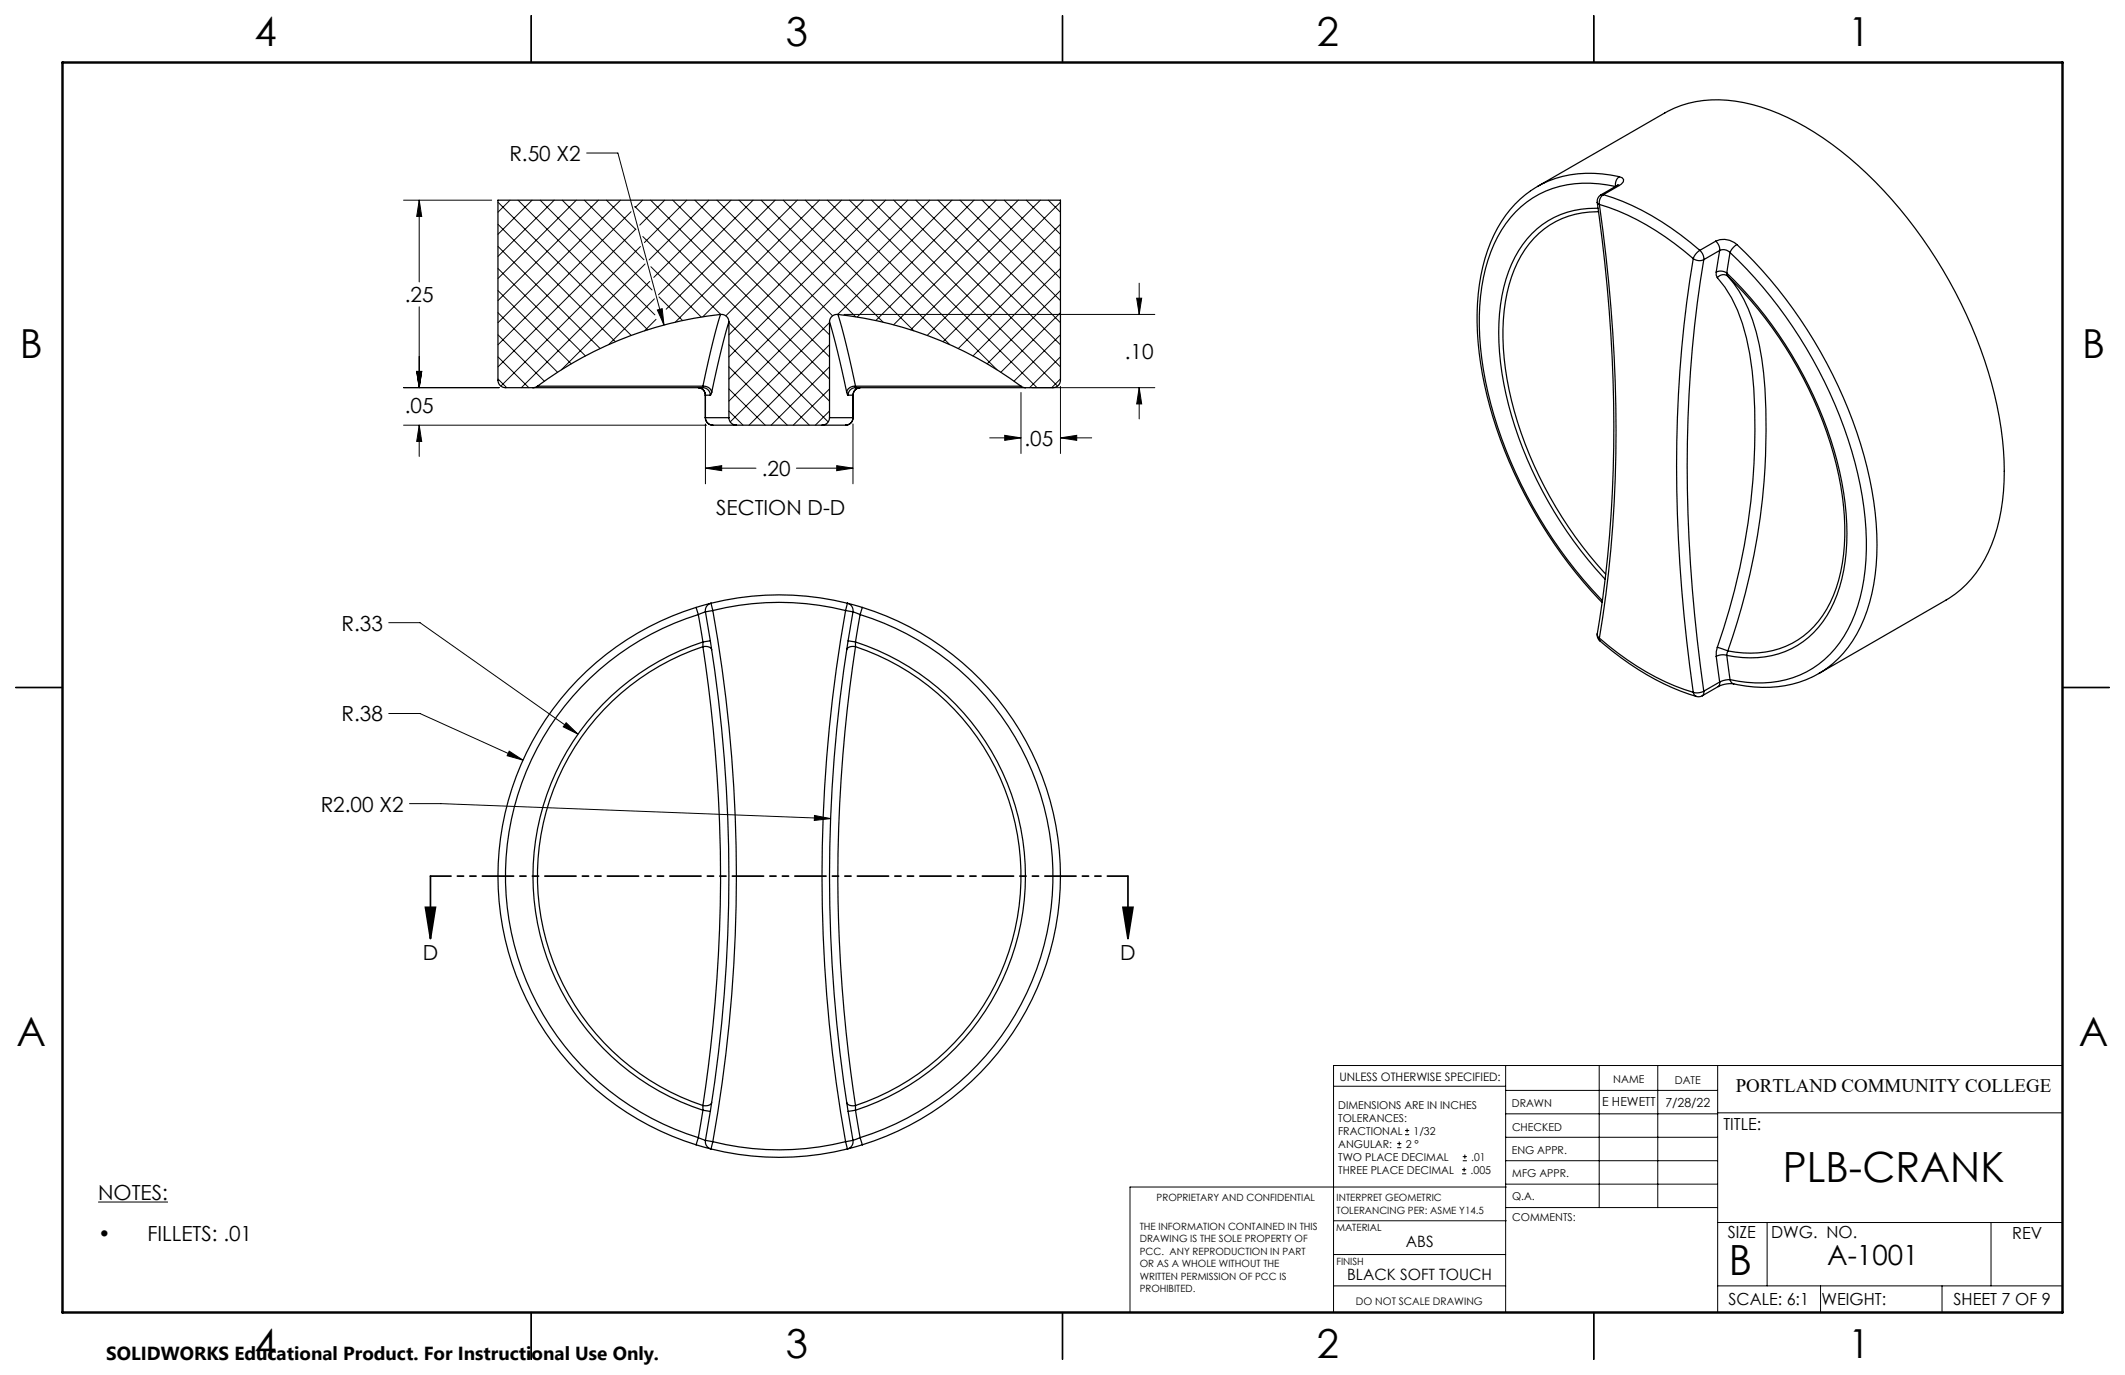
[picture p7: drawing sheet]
<svg xmlns="http://www.w3.org/2000/svg" width="432mm" height="279mm" viewBox="0 0 432 279" stroke-linecap="round" stroke-linejoin="round" font-family="sans-serif">
<g fill="none" stroke="#000" stroke-width=".2">
<path d="M119.2 31.1h6.4l9.3 34.9M82 40.7h17.9M85.2 40.7l.5 3.3h-1zM85.2 40.7v16.6M101.2 59l14.9 14.9M101.2 54.6l17.8 17.7M101.2 50.1l20.7 20.7M101.2 45.6l23.8 23.8M101.2 41.1l27.1 27.1M103.6 40.7l-2.4 2.4M105.3 40.7l26.3 26.3M108.1 40.7l-6.9 6.9"/>
<path d="M109.8 40.7l23.3 23.3M112.6 40.7l-11.4 11.4M114.3 40.7l18.2 18.2M117.1 40.7l-15.9 15.9M118.7 40.7l12.2 12.1M121.6 40.7l-20.4 20.4M123.2 40.7l6 6M126.1 40.7l-24.9 24.9M128.2 43l-27 27.1M129 41.9l39.6 39.6M129.2 46.6l-28 28M130.1 50.1l-28.3 28.4"/>
<path d="M130.6 40.7l-1.6 1.5M130.6 48.1l15.8 15.8M131.1 53.6l-25.2 25.2M132 57.2l-17.9 18M132.2 40.7l36.4 36.3M132.3 54.2l10.2 10.2M135.1 40.7l-5.1 5M136.7 40.7l31.9 31.8M139.6 40.7l-8.7 8.6M141.2 40.7l27.4 27.3M144 40.7l-12.1 12.1M145.7 40.7l23.5 23.5"/>
<path d="M148.5 40.7l-15.7 15.7M150.2 40.7l23.7 23.7M153 40.7l-19.2 19.2M154.7 40.7l24.8 24.8M157.5 40.7l-22.1 22.1M159.2 40.7l26.5 26.5M162 40.7l-24.8 24.8M163.6 40.7l29.4 29.3M166.5 40.7l-23.7 23.7M168.1 40.7l34.5 34.5M171 40.7l-23.5 23.5M172.6 40.7l38.1 38.1"/>
<path d="M175.5 40.7l-27.4 27.3M177.1 40.7l37.8 37.8M180 40.7l-31.9 31.8M181.6 40.7l33.9 33.9M184.5 40.7l-36.4 36.3M186.1 40.7l29.4 29.4M188.9 40.7l-40.8 40.8M190.6 40.7l24.9 24.9M193.4 40.7l-23.2 23.2M195.1 40.7l20.4 20.4M197.9 40.7l-23.7 23.7M199.6 40.7l15.9 15.9"/>
<path d="M202.4 40.7l-24.4 24.4M204.1 40.7l11.4 11.4M206.9 40.7l-25.3 25.3M208.5 40.7l7 6.9M211.4 40.7l-26.3 26.3M213 40.7l2.5 2.4M215.5 41.1l-27.1 27.1M215.5 45.6l-23.9 23.8M215.5 50.1l-20.8 20.7M215.5 54.6l-17.8 17.7M215.5 59l-14.9 14.9M231.5 57.5v6.4"/>
<path d="M82 78.8h19.4M84.7 75.5h1l-.5 3.3zM85.2 62.3v16.5M101.2 77l1.8 1.8M101.2 72.5l6.2 6.3M101.2 68l9.4 9.5M101.2 63.5l12.1 12.1M133 60.7l-9.3 9.3M133.3 64.9l-2.3 2.3M133.6 63l1-.3 .3 3.3zM133.9 60.3l4.8 4.8M135.1 66h.1"/>
<path d="M148.1 79l7.4 7.4M148.1 74.5l11.9 11.9M148.1 70l16.4 16.4M148.1 65.6l20.2 20.1M168.6 65.6l-20.2 20.1M168.6 70l-16.4 16.4M168.6 74.5l-11.9 11.9M168.6 79l-7.4 7.4M171.5 63.9h63.2M207.5 79.7v12.4M209.6 78.8h25.1M215.5 78.5v13.6"/>
<path d="M215.5 63.5l-12.1 12.1M215.5 68l-9.4 9.5M215.5 72.5l-6.3 6.3M215.5 77l-1.8 1.8M231 60.6h1l-.5 3.3zM231.5 78.8l.5 3.3h-1zM231.5 78.8v6.3M82 86.4h61.6M85.2 86.4l.5 3.3h-1zM85.2 86.4v6.3M143.3 95.1l3.3-.5v1zM143.3 86.1v12.2"/>
<path d="M143.3 95.1h10.3M148.1 83.5l2.9 2.9M161.8 95.1h11.5M168.6 83.5l-2.9 2.9M170 94.6l3.3 .5-3.3 .5zM173.3 86.1v12.2M201.1 89h6.4M204.2 88.5l3.3 .5-3.3 .5zM215.5 89l3.3-.5v1zM215.5 89h6.3M79 126.5h6.3l32.1 22.7M79 145h6.3l21 9.5"/>
<path d="M103.5 152.6l2.8 1.9-3.2-.9zM115 146.9l2.4 2.3-2.9-1.5zM83.2 163.3h6.4l79.2 3M165.5 165.7l3.3 .6-3.3 .4zM305.9 216.5v50.2M325 216.5v28.9M336.9 216.5v28.9M349 216.5v50.2M419.1 216.5h-148.1v50.2M271 220.7h34.9M283.9 233.2h.8M283.9 232.4h.8"/>
<path d="M284.3 232v.8M285.5 230.6h.8M285.5 229.7h.8M285.9 229.3v.8M297.1 238.5h.8M297.1 237.7h.8M297.2 235.9h.9M297.2 235h.9M297.5 237.3v.8M297.7 234.6v.8M305.9 235.9h43.1M305.9 231.1h43.1"/>
<path d="M305.9 226.3h43.1M305.9 221.6h43.1M349 226.1h70.1M19.9 244.3h14.2M271 254.9h34.9M271 248.1h35.1M305.9 240.6h43.1M306.1 245.4h42.9M306.1 241.2h-76.5v25.5M349 248.4h70.1M359.1 248.4v12.9M404.6 248.4v12.9"/>
<path d="M271 261.3h34.9M349 261.3h70.1M369.9 261.3v5.4M394.6 261.3v5.4"/>
</g>
<path d="M87.5 178v12.7M229.2 178v12.7M86.5 184.4h2l-1 6.3zM228.2 184.4h2l-1 6.3z" fill="none" stroke="#000" stroke-width=".35"/>
<path d="M229.2 178h-141.7" fill="none" stroke="#000" stroke-width=".35" stroke-dasharray="6.3 1.3 1.3 1.3 1.3 1.3" stroke-dashoffset="2.2"/>
<g fill="none" stroke="#000" stroke-width=".25">
<path d="M107.9 3.2v9.5M215.9 3.2v9.5M323.8 3.2v9.5M311 38.8a25.3 25.3 0 0 0-9.7 15.4 58.1 58.1 0 0 0 1.4 28.5 95 95 0 0 0 22.8 39.7M312.4 37.9l25.9-14.9a23.2 23.2 0 0 1 17.8-1.7 53.4 53.4 0 0 1 21.5 12.4 93.8 93.8 0 0 1 29 53.4 46.5 46.5 0 0 1-1.9 23.6 21.9 21.9 0 0 1-9.3 11.2l-25.8 15M325.3 39.6a1.52 1.52 0 0 0-.7 1.5M325.8 39.6a53.5 53.5 0 0 1 19.6 11.3M325.8 39.6a1.98 1.98 0 0 0-.8 1.9M325.8 39.6h-.5M328.5 37.7l-3.2 1.9M328.8 37.5l-.3 .2M329 37.7h-.5"/>
<path d="M329 37.7l-3.2 1.9M329.1 35.9l.5 .2 .3 .4v.4l-.9 .8M329.1 35.9a22.3 22.3 0 0 0-18.1 2.9M329.1 35.9a1.91 1.91 0 0 0-.8 2 21.3 21.3 0 0 0-19.2 4.1 26.2 26.2 0 0 0-8 16.3 64.4 64.4 0 0 0 4 30.8 94 94 0 0 0 20.5 32.9M324.6 41.1a293.9 293.9 0 0 1 1.1 80.5l-1.1 7.2M324.6 41.1l.4 .4M324.7 42.3a17.8 17.8 0 0 0-17.6 11.4 40.2 40.2 0 0 0-1.9 22.1 82.4 82.4 0 0 0 21 41.9M324.8 43a17.6 17.6 0 0 0-17.1 11.7 41 41 0 0 0-1.5 22.4 81.4 81.4 0 0 0 20.1 39.6M325 41.5a52.1 52.1 0 0 1 19.1 11.1M325 41.5a296.5 296.5 0 0 1 1.3 79.2l-1.3 9M344.1 52.6a2.07 2.07 0 0 0 2.1 .2M344.1 52.6a279.5 279.5 0 0 0-1.4 77.6l1.4 10.5"/>
<path d="M345.4 50.9a3.2 3.2 0 0 0-1.3 1.7M345.4 50.9a2.3 2.3 0 0 1 .8 1.9M346.2 52.8a278.1 278.1 0 0 0-1.3 77.2l1.3 10.5M348.6 49a3.9 3.9 0 0 1 4.3 .7M348.6 49a2.3 2.3 0 0 1 .8 1.9M348.6 49l-3.2 1.9M348.7 55.3v.6l.3 .5M348.7 55.3a2.1 2.1 0 0 1 2.2 .2M349 56.4a30.2 30.2 0 0 1 6.5 15.5 121.5 121.5 0 0 1-.3 34.4 137.5 137.5 0 0 1-6.2 25.2M349.4 50.9l-.7 4.4M349.4 50.9a1.78 1.78 0 0 1 2.1 .4M349.4 50.9l-3.2 1.9"/>
<path d="M350.9 55.5a82.4 82.4 0 0 1 23.7 44.7 40.2 40.2 0 0 1-1.9 22.1 18.1 18.1 0 0 1-20.2 11.1l-1.6-.2M350.9 55.5l.2 .6M351.1 56.1a80.6 80.6 0 0 1 23.3 44.7 40 40 0 0 1-1.9 20.2 17.8 17.8 0 0 1-19.8 11.5l-1.6-.2M351.1 56.1a28.1 28.1 0 0 1 6.4 13.9 93.9 93.9 0 0 1 1.3 22.6 135.4 135.4 0 0 1-7.7 39.7M351.1 56.1a1.49 1.49 0 0 0-2.1 .3M351.5 51.3a91.8 91.8 0 0 1 26.9 49.5 46.7 46.7 0 0 1-1.5 24 20.5 20.5 0 0 1-14 13.3 24.3 24.3 0 0 1-11.4 0M351.5 51.3l-.6 4.2M352.9 49.7a93.9 93.9 0 0 1 27.8 52.2 46.4 46.4 0 0 1-1.9 23.9 21.3 21.3 0 0 1-10.7 11.8M352.9 49.7a3.4 3.4 0 0 0-1.4 1.6M108.3 78.8h-5.6a1.52 1.52 0 0 1-1.5-1.5v-36.6h114.3v36.6a1.52 1.52 0 0 1-1.5 1.5h-5.6M108.3 78.8h34.5M109.2 78.5l-.9 .3"/>
<path d="M109.2 78.5h33.6M141.9 78.8a1.48 1.48 0 0 1 1.4 1.5M141.9 78.8a1.46 1.46 0 0 1 1.4 1.5M142.8 78.5a1.62 1.62 0 0 1 1.8 1.2M142.8 78.5v.3M142.8 78.8a1.51 1.51 0 0 1 1.5 1.5M144.6 79.7l-.3 .6M146.4 63.9a1.52 1.52 0 0 1 1.7 1.5M146.4 63.9a76.2 76.2 0 0 0-37.2 14.6M146.4 63.9l-.2 .6a165.9 165.9 0 0 0-3.4 14M148.1 65.4l-1.5 5.6-2 8.7M148.1 65.4v19.5"/>
<path d="M168.6 65.4l1.6 6 1.8 8.3M168.6 65.4v19.5M170.2 63.9a76.2 76.2 0 0 1 37.3 14.6M170.2 63.9a1.52 1.52 0 0 0-1.6 1.5M170.2 63.9l1.8 6.4 1.8 8.2M172 79.7l.3 .6M173.8 78.8h34.6M173.8 78.8a1.51 1.51 0 0 0-1.5 1.5M173.8 78.5v.3M173.8 78.5h33.7M173.8 78.5a1.62 1.62 0 0 0-1.8 1.2M174.8 78.8a1.49 1.49 0 0 0-1.5 1.5"/>
<path d="M174.8 78.8a1.48 1.48 0 0 0-1.5 1.5M207.5 78.5l.9 .3M143.3 84.9a1.52 1.52 0 0 0 1.5 1.5M143.3 80.3v4.6M143.3 80.3h.1M143.3 84.9h.1M143.3 80.3h1M143.3 84.9h4.8M143.3 84.9a1.51 1.51 0 0 0 1.5 1.5M144.8 86.4h4.8M148.1 84.9a1.52 1.52 0 0 0 1.5 1.5M149.6 86.4h17.4"/>
<path d="M167 86.4h4.8M168.6 84.9a1.52 1.52 0 0 1-1.6 1.5M168.6 84.9h4.7M172.3 80.3h1M173.3 84.9a1.51 1.51 0 0 1-1.5 1.5M173.3 80.3v4.6M173.3 80.3h.1M173.3 84.9h.1M173.3 84.9a1.52 1.52 0 0 1-1.5 1.5M3.2 139.7h9.5M141.4 123.4l.5 1.5M141.4 123.4a57.2 57.2 0 0 0-40.2 54.6 57.2 57.2 0 0 0 40.2 54.6"/>
<path d="M141.9 124.9l.9 5.5M141.9 124.9a55.6 55.6 0 0 0-39.2 53.1 55.6 55.6 0 0 0 39.2 53.2M142.8 131.4a304.2 304.2 0 0 1 0 93.2M142.8 131.4a1.42 1.42 0 0 1 1.8 .6M142.8 131.4a49.1 49.1 0 0 0-33.6 46.6 49.1 49.1 0 0 0 33.6 46.6M142.8 130.4v1M142.8 130.4a50 50 0 0 0-34.5 47.6 50 50 0 0 0 34.5 47.6M143.3 124.3a304.8 304.8 0 0 1 0 107.4M143.3 124.3l-1.4 .6M144.3 130.2l-1.5 .2M144.5 122.6l.3 1.5M144.5 122.6a57.1 57.1 0 0 1 27.7 0"/>
<path d="M144.5 122.6a1.52 1.52 0 0 0-1.2 1.7M144.5 122.6l-3.1 .8M144.8 124.1a55.6 55.6 0 0 1 27 0M144.8 124.1l-1.5 .2M144.8 124.1a306.3 306.3 0 0 1 0 107.9M171.8 124.1a306.3 306.3 0 0 0 0 107.9M171.8 124.1l1.5 .2M172.2 122.6l-.4 1.5M172.2 122.6a1.52 1.52 0 0 1 1.1 1.7M172.2 122.6l3 .8M172.3 130.2l1.5 .2M173.3 124.3a304.8 304.8 0 0 0 0 107.4"/>
<path d="M173.3 124.3l1.5 .6M173.8 130.4v1M173.8 130.4a50 50 0 0 1 34.6 47.6 50 50 0 0 1-34.6 47.6M173.8 131.4a1.42 1.42 0 0 0-1.8 .6M173.8 131.4a304.2 304.2 0 0 0 0 93.2M173.8 131.4a49.1 49.1 0 0 1 33.7 46.6 49.1 49.1 0 0 1-33.7 46.6M174.8 124.9l-1 5.5M174.8 124.9a55.6 55.6 0 0 1 39.2 53.1 55.6 55.6 0 0 1-39.2 53.2M175.2 123.4l-.4 1.5M175.2 123.4a57.1 57.1 0 0 1 40.3 54.6 57.1 57.1 0 0 1-40.3 54.6M324.6 128.8a1.52 1.52 0 0 0 .5 1.4M324.6 128.8l.1 .5 .3 .4"/>
<path d="M325 129.7a52 52 0 0 0 19.1 11M325 129.7l.1 .5M325.1 130.2a53.7 53.7 0 0 0 19.6 11.3M348.7 133.4l.7 5.2M349 131.5l-.3 .9v1M349 131.5l2.1 .8M349.1 139.5l-3.2 1.9M349.4 138.6v.6l-.3 .3M349.4 138.6l-3.2 1.9M350.9 133.2l.6 4.9M350.9 133.2a2.8 2.8 0 0 0-2.2 .2M351.1 132.3l-.2 .9"/>
<path d="M351.5 138.1l-.8 .1-1.3 .4M351.5 138.1l.4 .7 .4 .2M352.3 139a5.4 5.4 0 0 0-3.2 .5M368.1 137.7a24.1 24.1 0 0 1-15.8 1.3M419.1 139.7h9.5M344.1 140.7l.2 .5 .4 .3M345.9 141.4l-.6 .2-.6-.1M346.2 140.5a2.87 2.87 0 0 1-2.1 .2M346.2 140.5l-.1 .6-.2 .3M141.4 232.6l3.1 .9M141.9 231.2l-.5 1.4M141.9 231.2l1.4 .5"/>
<path d="M142.8 224.6v1M142.8 225.6l1.5 .2M142.8 225.6l-.9 5.6M143.3 231.7l1.5 .3M143.3 231.7a1.52 1.52 0 0 0 1.2 1.8M144.5 233.5a57.2 57.2 0 0 0 27.7 0M144.6 224a1.42 1.42 0 0 1-1.8 .6M144.8 232l-.3 1.5M144.8 232a55.6 55.6 0 0 0 27 0M171.8 232l.4 1.5M172 224a1.42 1.42 0 0 0 1.8 .6M173.3 231.7l-1.5 .3"/>
<path d="M173.3 231.7a1.52 1.52 0 0 1-1.1 1.8M173.8 225.6l-1.5 .2M173.8 225.6l1 5.6M173.8 224.6v1M174.8 231.2l-1.5 .5M174.8 231.2l.4 1.4M175.2 232.6l-3 .9M107.9 266.7v9.5M215.9 266.7v9.5M323.8 266.7v9.5"/>
</g>
<path d="M12.7 12.7h406.4v254h-406.4z" fill="none" stroke="#000" stroke-width=".5"/>
<g fill="#000">
<path d="M165.5 165.7v1l3.3-.4zM103.5 152.6l-.4 1 3.2 .9zM115 146.9l-.5 .8 2.9 1.5zM85.2 40.7l.5 3.3h-1zM84.7 75.5h1l-.5 3.3zM85.2 86.4l.5 3.3h-1zM84.7 75.5h1l-.5 3.3zM133.6 63l1.3 3-.3-3.3zM231 60.6h1l-.5 3.3zM231.5 78.8l.5 3.3h-1zM204.2 88.5l3.3 .5-3.3 .5zM215.5 89l3.3-.5v1zM143.3 95.1l3.3-.5v1zM170 94.6l3.3 .5-3.3 .5z"/>
<path d="M228.2 184.4h2l-1 6.3zM86.5 184.4h2l-1 6.3z"/>
</g>
<g font-size="8.5">
<text x="362.3" y="240.2">PLB-CRANK</text>
<text x="351.3" y="259">B</text>
</g>
<g font-size="8.1">
<text x="51.7" y="9.3">4</text>
<text x="159.7" y="9.3">3</text>
<text x="267.6" y="9.3">2</text>
<text x="375.6" y="9.3">1</text>
<text x="4" y="72.8">B</text>
<text x="423.1" y="72.8">B</text>
<text x="3.3" y="212.5">A</text>
<text x="422.4" y="212.5">A</text>
<text x="51.7" y="276">4</text>
<text x="159.7" y="276">3</text>
<text x="267.6" y="276">2</text>
<text x="375.6" y="276">1</text>
</g>
<text font-size="5.6" x="371.3" y="257">A-1001</text>
<g font-size="4.2">
<text x="103.5" y="32.7">R.50 X2</text>
<text x="82.3" y="61.4">.25</text>
<text x="228.6" y="72.9">.10</text>
<text x="82.3" y="83.9">.05</text>
<text x="208.2" y="90.6">.05</text>
<text x="154.8" y="96.7">.20</text>
<text x="145.5" y="104.7">SECTION D-D</text>
<text x="69.4" y="128.1">R.33</text>
<text x="69.4" y="146.6">R.38</text>
<text x="65.2" y="164.9">R2.00 X2</text>
<text x="85.9" y="195">D</text>
<text x="227.6" y="195">D</text>
<text x="19.9" y="243.8">NOTES:</text>
<text x="19.9" y="252.1">•</text>
<text x="29.9" y="252.1">FILLETS: .01</text>
</g>
<text font-size="3.9" x="352.7" y="222">PORTLAND COMMUNITY COLLEGE</text>
<text font-size="3.8" x="21.6" y="276.3">SOLIDWORKS Educational Product. For Instructional Use Only.</text>
<g font-size="3.4">
<text x="350.2" y="229.5">TITLE:</text>
<text x="351.1" y="251.6">SIZE</text>
<text x="359.9" y="251.6">DWG. NO.</text>
<text x="408.9" y="251.7">REV</text>
<text x="351.2" y="265.2">SCALE: 6:1</text>
<text x="370.1" y="265.3">WEIGHT:</text>
<text x="396.9" y="265.2">SHEET 7 OF 9</text>
</g>
<g font-size="3.2">
<text x="285.7" y="253.3">ABS</text>
<text x="273.7" y="260.1">BLACK SOFT TOUCH</text>
</g>
<g font-size="2.5">
<text x="325.5" y="224.8">E HEWETT</text>
<text x="338.4" y="224.9">7/28/22</text>
</g>
<text font-size="2.4" x="272.2" y="219.7">UNLESS OTHERWISE SPECIFIED:</text>
<g font-size="2.2">
<text x="327.8" y="220.1">NAME</text>
<text x="340.3" y="220.2">DATE</text>
<text x="271.9" y="225.3">DIMENSIONS ARE IN INCHES</text>
<text x="271.9" y="227.9">TOLERANCES:</text>
<text x="307.2" y="224.9">DRAWN</text>
<text x="271.9" y="230.6">FRACTIONAL</text>
<text x="271.9" y="233.2">ANGULAR:</text>
<text x="285.6" y="233.2">2 °</text>
<text x="287.2" y="230.6">1/32</text>
<text x="307.3" y="229.8">CHECKED</text>
<text x="271.9" y="238.5">THREE PLACE DECIMAL</text>
<text x="271.9" y="235.9">TWO PLACE DECIMAL</text>
<text x="298.8" y="238.5">.005</text>
<text x="299" y="235.9">.01</text>
<text x="307.2" y="234.5">ENG APPR.</text>
<text x="307.3" y="239.2">MFG APPR.</text>
<text x="307.3" y="243.9">Q.A.</text>
<text x="307.3" y="248.1">COMMENTS:</text>
</g>
<text font-size="2.1" x="275.5" y="265.1">DO NOT SCALE DRAWING</text>
<g font-size="2">
<text x="235" y="244.1">PROPRIETARY AND CONFIDENTIAL</text>
<text x="271.6" y="244.1">INTERPRET GEOMETRIC</text>
<text x="231.6" y="249.9">THE INFORMATION CONTAINED IN THIS</text>
<text x="271.5" y="250.2">MATERIAL</text>
<text x="271.6" y="246.6">TOLERANCING PER: ASME Y14.5</text>
<text x="231.6" y="252.4">DRAWING IS THE SOLE PROPERTY OF</text>
<text x="231.6" y="255">PCC. ANY REPRODUCTION IN PART</text>
<text x="231.6" y="257.5">OR AS A WHOLE WITHOUT THE</text>
<text x="271.5" y="257">FINISH</text>
<text x="231.6" y="260">WRITTEN PERMISSION OF PCC IS</text>
<text x="231.6" y="262.5">PROHIBITED.</text>
</g>
</svg>
